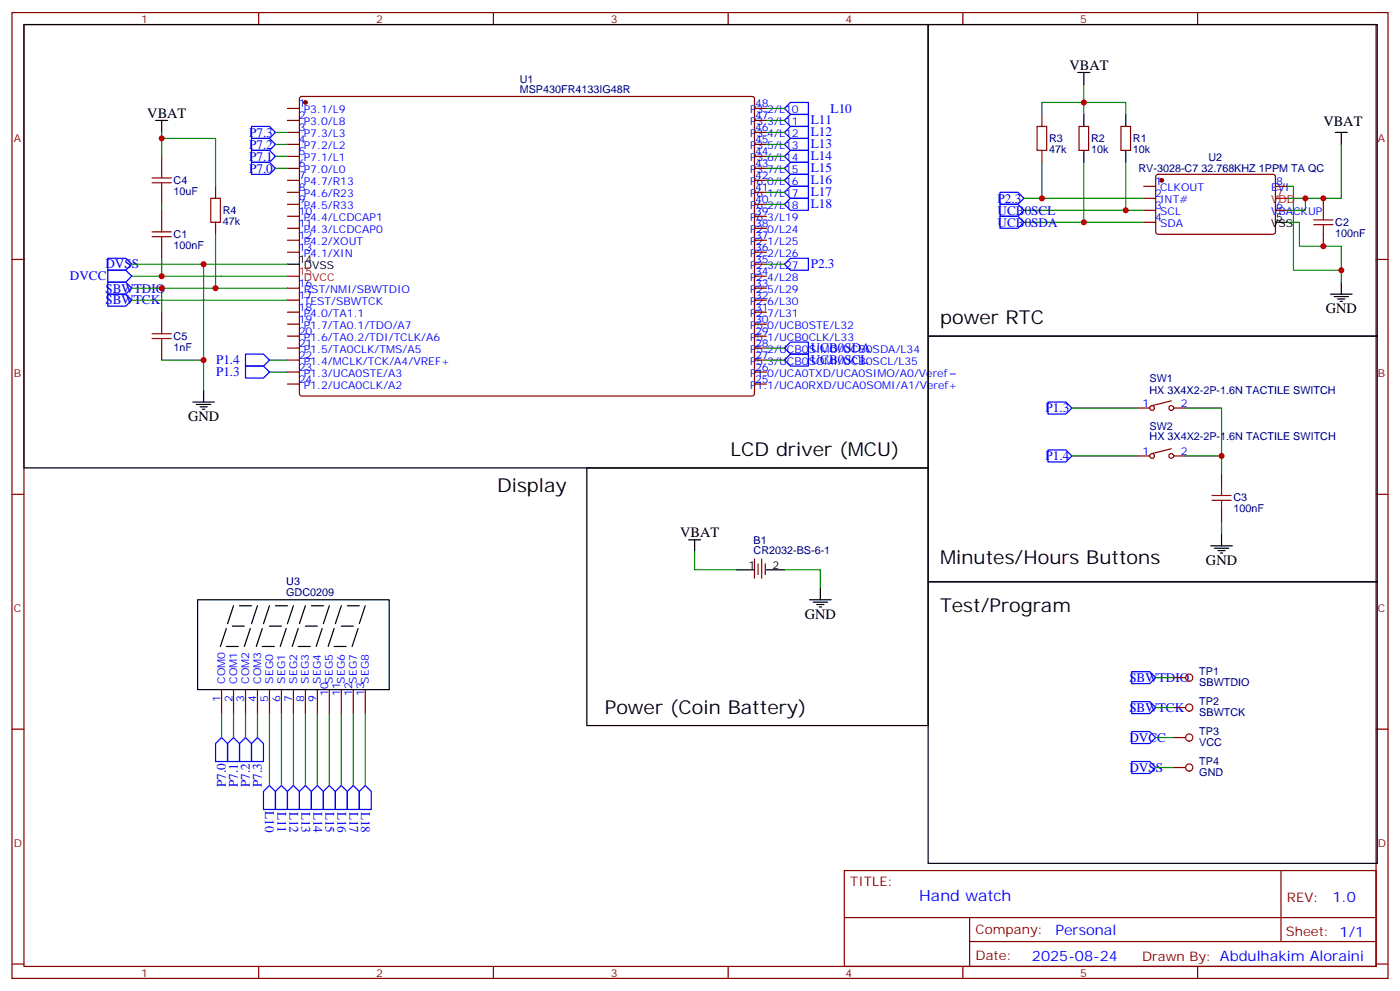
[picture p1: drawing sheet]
<svg xmlns="http://www.w3.org/2000/svg" width="412mm" height="292mm" viewBox="0 0 412 292" stroke-linecap="round" stroke-linejoin="round" font-family="sans-serif">
<g fill="none" stroke="#870000" stroke-width=".35">
<path d="M3.5 3.7h405.4v284.3h-405.4zM7.1 7.2h398.2v277.3h-398.2zM76.2 3.7v3.5M145.3 3.7v3.5M214.5 3.7v3.5M283.6 3.7v3.5M352.8 3.7v3.5M84.7 31.9h3.5M84.7 35.5h3.5M84.7 39h3.5M88.4 28.6l.5-.2 132.9 .1 .4 .6v87.1l-.7 .4-132.9-.1-.4-.6v-86.8zM222.2 31.9h3.6"/>
<path d="M222.2 35.5h3.6M222.2 39h3.6M306.9 33.7v3.5M317.9 37.2h2.8v7.1h-2.8zM330.2 37.2h2.8v7.1h-2.8zM47.6 46v3.6M47.6 56.6v3.5M63.5 54.9v3.5M84.7 42.5h3.5M84.7 46h3.5M84.7 49.6h3.5M84.7 53.1h3.5"/>
<path d="M84.7 56.6h3.5M222.2 42.5h3.6M222.2 46h3.6M222.2 49.6h3.6M222.2 53.1h3.6M222.2 56.6h3.6M306.9 44.3v3.5M336.9 54.9h3.5M336.9 58.4h3.5M340.7 51.5l.4-.2 34.2 .1 .4 .6-.1 16.5-.6 .5-34.1-.1-.5-.6v-16.3zM375.7 54.9h3.5M389.8 58.4v3.5"/>
<path d="M3.5 76.4h3.6M47.6 61.9v3.5M47.6 72.5v3.5M63.5 65.4v3.6M84.7 60.1h3.5M84.7 63.7h3.5M84.7 67.2h3.5M84.7 70.7h3.5M84.7 74.3h3.5M222.2 60.1h3.6M222.2 63.7h3.6M222.2 67.2h3.6"/>
<path d="M222.2 70.7h3.6M222.2 74.3h3.6M222.2 77.8h3.6M336.9 61.9h3.5M336.9 65.4h3.5M375.7 61.9h3.5M389.8 69v3.5M405.3 76.4h3.6M47.6 91.9v3.5M84.7 84.8h3.5M84.7 88.4h3.5M84.7 91.9h3.5"/>
<path d="M84.7 95.4h3.5M84.7 99h3.5M222.2 84.8h3.6M222.2 88.4h3.6M222.2 91.9h3.6M222.2 95.4h3.6M222.2 99h3.6M222.2 81.3h3.6M47.6 102.5v3.5M84.7 102.5h3.5M84.7 106h3.5M84.7 109.5h3.5"/>
<path d="M84.7 113.1h3.5M222.2 102.5h3.6M222.2 106h3.6M222.2 109.5h3.6M222.2 113.1h3.6M345 118l-5.6 1.4M335.1 120.1h3.6M335.1 134.2h3.6M345 132.1l-5.6 1.4M345.7 120.1h3.5M345.7 134.2h3.5M359.8 139.5v3.6"/>
<path d="M3.5 145.5h3.6M359.8 150.1v3.5M405.3 145.5h3.6M222.2 164.6v5.6M223.3 166v3.2M224.4 164.6v5.6M225.4 166v3.2M345.7 199.5h3.5M3.5 214.7h3.6M65.3 203v7.1M68.8 203v7.1M72.3 203v7.1"/>
<path d="M75.8 203v7.1M79.4 203v7.1M82.9 203v7.1M86.4 203v7.1M90 203v7.1M93.5 203v7.1M97 203v7.1M100.5 203v7.1M104.1 203v7.1M107.6 203v7.1M345.7 208.3h3.5M345.7 217.1h3.5"/>
<path d="M405.3 214.7h3.6M345.7 226h3.5M248.7 256.3h156.6v28.2h-156.6zM377.3 256.3v20.9M248.7 270.1h156.5M285.6 277.2h119.6M285.6 270.1v14.2M3.5 283.8h3.6M76.2 284.5v3.5M145.3 284.5v3.5M214.5 284.5v3.5M283.6 284.5v3.5"/>
<path d="M352.8 284.5v3.5M405.3 283.8h3.6"/>
<circle cx="339.4" cy="120.1" r=".71"/>
<circle cx="339.4" cy="134.2" r=".71"/>
<circle cx="345" cy="134.2" r=".71"/>
<circle cx="345" cy="120.1" r=".71"/>
</g>
<g fill="#870000" stroke="#870000" stroke-width=".35">
<circle cx="90" cy="30.2" r=".53"/>
<circle cx="342.2" cy="53.1" r=".53"/>
</g>
<g fill="none" stroke="#000" stroke-width=".35">
<path d="M7.1 7.2h266.3v130.6h-266.3zM273.4 7.2h132.3v91.8h-132.3zM45.9 35.5h3.5M47.6 35.5v3.5M317.5 21.3h3.5M319.3 21.3v3.6M319.3 33.7v3.5M331.6 33.7v3.5M393.3 39h3.6M395.1 39v3.5M319.3 44.3v3.5M331.6 44.3v3.5"/>
<path d="M84.7 77.8h3.5M375.7 65.4h3.5M273.4 99h132.3v72.3h-132.3zM391.9 86.6h6.4M393 87.3h4.2M394.1 88h2.1M394.8 88.7h.7M395.1 83.1v3.5M56.8 118.4h6.3M57.9 119.1h4.2M58.9 119.8h2.1M60 114.8v3.6"/>
<path d="M59.6 120.5h.7M172.9 137.8h100.5v75.8h-100.5zM202.8 158.9h3.6M204.6 158.9v3.6M359.8 157.2v3.5M58.2 176.6h56.5v26.4h-56.5zM68.8 178.3l-1.8 5.3M70.6 178.3h3.5M75.8 178.3l-1.7 5.3M79.4 178.3l-1.8 5.3M81.1 178.3h3.6M86.4 178.3l-1.7 5.3"/>
<path d="M90 178.3l-1.8 5.3M91.7 178.3h3.5M97 178.3l-1.8 5.3M100.5 178.3l-1.7 5.3M102.3 178.3h3.5M107.6 178.3l-1.8 5.3M217 167.7h5.2M225.8 167.7h5.3M238.5 176.6h6.3M239.5 177.3h4.3M240.6 178h2.1M241.3 178.7h.7"/>
<path d="M241.7 173v3.6M273.4 171.3h132.3v82.9h-132.3zM356.7 160.7h6.3M357.7 161.4h4.2M358.8 162.1h2.1M359.5 162.8h.7M66.7 185l-1.8 5.3M66.7 190.3h3.5M68.4 184.3h3.6M73.7 185l-1.7 5.3M77.3 190.3h3.5M77.3 185l-1.8 5.3"/>
<path d="M79.4 184.3h3.5M84.3 185l-1.8 5.3M87.8 190.3h3.6M87.8 185l-1.7 5.3M90 184.3h3.5M94.9 185l-1.8 5.3M98.4 190.3h3.6M98.4 185l-1.7 5.3M100.5 184.3h3.6M105.5 185l-1.8 5.3"/>
</g>
<path d="M375.7 58.4h3.5M84.7 81.3h3.5" fill="none" stroke="#f00" stroke-width=".35"/>
<g fill="none" stroke="#a10000" stroke-width=".35">
<path d="M305.5 37.2h2.8v7.1h-2.8zM44.8 53.8h5.6M44.8 52.4h5.6M47.6 49.6v2.8M47.6 53.8v2.8M62.1 58.4h2.8v7h-2.8zM44.8 68.3h5.6M44.8 69.7h5.6M47.6 65.4v2.9M47.6 69.7v2.8M387 64.7h5.6M387 66.1h5.6"/>
<path d="M389.8 61.9v2.8M389.8 66.1v2.9M44.8 98.2h5.6M44.8 99.7h5.6M47.6 95.4v2.8M47.6 99.7v2.8M357 145.9h5.7M357 147.3h5.7M359.8 143.1v2.8M359.8 147.3v2.8"/>
<circle cx="350.3" cy="199.5" r="1.06"/>
<circle cx="350.3" cy="208.3" r="1.06"/>
<circle cx="350.3" cy="217.1" r="1.06"/>
<circle cx="350.3" cy="226" r="1.06"/>
</g>
<g fill="none" stroke="#008700" stroke-width=".35">
<path d="M47.6 39v7M81.1 39h3.6M225.8 39h5.3M225.8 31.9h5.3M225.8 35.5h5.3M306.9 33.7v-3.5h24.7v3.5M319.3 24.9v8.8M47.6 40.7h15.9v14.2M81.1 42.5h3.6M81.1 46h3.6M81.1 49.6h3.6M225.8 42.5h5.3"/>
<path d="M225.8 46h5.3M225.8 49.6h5.3M225.8 53.1h5.3M225.8 56.6h5.3M301.6 58.4h35.3M306.9 47.8v10.6M319.3 47.8v17.6M331.6 47.8v14.1M379.2 54.9h1.8v24.7h14.1M384.5 58.4v3.5h-5.3M395.1 42.5v15.9h-15.9M38.8 77.8h21.2"/>
<path d="M47.6 76v5.3h37.1M47.6 60.1v1.8M63.5 69v15.8M84.7 77.8h-24.7v37M225.8 60.1h5.3M225.8 77.8h5.3M301.6 61.9h35.3M301.6 65.4h35.3M379.2 65.4h3.6v7.1h12.3v10.6M38.8 81.3h8.8M38.8 84.8h45.9M38.8 88.4h45.9"/>
<path d="M47.6 84.8v7.1M47.6 106h12.4M79.4 106h5.3M79.4 109.5h5.3M225.8 106h5.3M225.8 102.5h5.3M315.7 134.2h19.4M315.7 120.1h19.4M349.2 120.1h10.6v19.4M349.2 134.2h10.6M359.8 153.6v3.6M204.6 162.5v5.2h12.4"/>
<path d="M231.1 167.7h10.6v5.3M340.4 199.5h5.3M65.3 210.1v7M68.8 210.1v7M72.3 210.1v7M75.8 210.1v7M79.4 210.1v21.1M82.9 210.1v21.1M86.4 210.1v21.1M90 210.1v21.1M93.5 210.1v21.1M97 210.1v21.1"/>
<path d="M100.5 210.1v21.1M104.1 210.1v21.1M107.6 210.1v21.1M340.4 208.3h5.3M340.4 217.1h5.3M340.4 226h5.3"/>
</g>
<g fill="none" stroke="#00f" stroke-width=".35">
<path d="M74.1 37.2h5.3l1.7 1.8-1.7 1.7h-5.3zM231.1 31.9l1.7-1.7h5.3v3.5h-5.3zM232.8 33.7h5.3v3.5h-5.3l-1.7-1.7zM232.8 37.2h5.3v3.5h-5.3l-1.7-1.7zM74.1 47.8h5.3l1.7 1.8-1.7 1.7h-5.3zM74.1 44.3h5.3l1.7 1.7-1.7 1.8h-5.3zM74.1 40.7h5.3l1.7 1.8-1.7 1.8h-5.3zM232.8 40.7h5.3v3.6h-5.3l-1.7-1.8zM232.8 44.3h5.3v3.5h-5.3l-1.7-1.8zM232.8 47.8h5.3v3.5h-5.3l-1.7-1.7zM232.8 51.3h5.3v3.6h-5.3l-1.7-1.8zM232.8 54.9h5.3v3.5h-5.3l-1.7-1.8z"/>
<path d="M232.8 58.4h5.3v3.5h-5.3l-1.7-1.8zM294.6 56.6h5.3l1.7 1.8-1.7 1.7h-5.3zM31.7 79.6h5.3l1.8 1.7-1.8 1.8h-5.3zM31.7 76h5.3l1.8 1.8-1.8 1.8h-5.3zM232.8 76h5.3v3.6h-5.3l-1.7-1.8zM294.6 60.1h5.3l1.7 1.8-1.7 1.8h-5.3zM294.6 63.7h5.3l1.7 1.7-1.7 1.8h-5.3zM31.7 83.1h5.3l1.8 1.7-1.8 1.8h-5.3zM31.7 86.6h5.3l1.8 1.8-1.8 1.7h-5.3zM72.3 107.8h5.3l1.8 1.7-1.8 1.8h-5.3zM72.3 104.2h5.3l1.8 1.8-1.8 1.8h-5.3zM232.8 104.2h5.3v3.6h-5.3l-1.7-1.8z"/>
<path d="M232.8 100.7h5.3v3.5h-5.3l-1.7-1.7zM308.7 118.4h5.3l1.7 1.7-1.7 1.8h-5.3zM308.7 132.5h5.3l1.7 1.7-1.7 1.8h-5.3zM333.4 197.7h5.3l1.7 1.8-1.7 1.8h-5.3zM65.3 217.1l1.7 1.8v5.3h-3.5v-5.3zM68.8 217.1l1.8 1.8v5.3h-3.6v-5.3zM72.3 217.1l1.8 1.8v5.3h-3.5v-5.3zM75.8 217.1l1.8 1.8v5.3h-3.5v-5.3zM333.4 206.6h5.3l1.7 1.7-1.7 1.8h-5.3zM333.4 215.4h5.3l1.7 1.7-1.7 1.8h-5.3zM77.6 233l1.8-1.8 1.7 1.8v5.3h-3.5zM81.1 233l1.8-1.8 1.8 1.8v5.3h-3.6z"/>
<path d="M84.7 233l1.7-1.8 1.8 1.8v5.3h-3.5zM88.2 233l1.8-1.8 1.7 1.8v5.3h-3.5zM91.7 233l1.8-1.8 1.7 1.8v5.3h-3.5zM95.2 233l1.8-1.8 1.8 1.8v5.3h-3.6zM98.8 233l1.7-1.8 1.8 1.8v5.3h-3.5zM102.3 233l1.8-1.8 1.7 1.8v5.3h-3.5zM105.8 233l1.8-1.8 1.8 1.8v5.3h-3.6zM333.4 224.2h5.3l1.7 1.8-1.7 1.7h-5.3z"/>
</g>
<g fill="#c00">
<circle cx="359.8" cy="134.2" r=".88"/>
<circle cx="331.6" cy="61.9" r=".88"/>
<circle cx="389.8" cy="58.4" r=".88"/>
<circle cx="389.8" cy="72.5" r=".88"/>
<circle cx="384.5" cy="58.4" r=".88"/>
<circle cx="319.3" cy="65.4" r=".88"/>
<circle cx="319.3" cy="30.2" r=".88"/>
<circle cx="306.9" cy="58.4" r=".88"/>
<circle cx="395.1" cy="79.6" r=".88"/>
<circle cx="47.6" cy="81.3" r=".88"/>
<circle cx="60" cy="77.8" r=".88"/>
<circle cx="63.5" cy="84.8" r=".88"/>
<circle cx="47.6" cy="40.7" r=".88"/>
<circle cx="60" cy="106" r=".88"/>
<circle cx="47.6" cy="84.8" r=".88"/>
</g>
<g font-size="5.6">
<text x="276.9" y="95.4">power RTC</text>
<text x="215.2" y="134.2">LCD driver (MCU)</text>
<text x="146.4" y="144.8">Display</text>
<text x="276.9" y="166">Minutes/Hours Buttons</text>
<text x="276.9" y="180.1">Test/Program</text>
<text x="178.2" y="210.1">Power (Coin Battery)</text>
</g>
<text font-size="4.6" fill="#00f" x="270.8" y="265.3">Hand watch</text>
<g font-size="4.2">
<text x="315" y="20.6">VBAT</text>
<text x="43.4" y="34.7">VBAT</text>
<text x="389.8" y="37.2">VBAT</text>
<text x="390.5" y="92.3">GND</text>
<text x="55.4" y="124">GND</text>
<text x="200.4" y="158.2">VBAT</text>
<text x="355.2" y="166.3">GND</text>
<text x="237.1" y="182.2">GND</text>
</g>
<g font-size="4.2" fill="#00f">
<text x="392.5" y="265.6">1.0</text>
<text x="310.9" y="275.1">Personal</text>
<text x="304" y="282.9">2025-08-24</text>
</g>
<g font-size="3.9" fill="#00f">
<text x="244.7" y="33.2">L10</text>
<text x="73.4" y="40.3">P7.3</text>
<text x="238.8" y="36.6">L11</text>
<text x="238.8" y="40.1">L12</text>
<text x="73.4" y="47.3">P7.1</text>
<text x="73.4" y="43.8">P7.2</text>
<text x="238.8" y="43.7">L13</text>
<text x="238.8" y="47.2">L14</text>
<text x="73.4" y="50.8">P7.0</text>
<text x="238.8" y="50.7">L15</text>
<text x="238.8" y="54.3">L16</text>
<text x="238.8" y="57.8">L17</text>
<text x="293.9" y="59.6">P2.3</text>
<text x="238.8" y="61.3">L18</text>
<text x="293.9" y="63.2">UCB0SCL</text>
<text x="293.9" y="66.7">UCB0SDA</text>
<text x="20.6" y="82.6">DVCC</text>
<text x="31" y="79">DVSS</text>
<text x="238.8" y="79">P2.3</text>
<text x="31" y="86.1">SBWTDIO</text>
<text x="31" y="89.6">SBWTCK</text>
<text x="63.6" y="107.3">P1.4</text>
<text x="238.8" y="107.3">UCB0SCL</text>
<text x="238.8" y="103.7">UCB0SDA</text>
<text x="63.6" y="110.8">P1.3</text>
<text x="308" y="121.4">P1.3</text>
<text x="308" y="135.5">P1.4</text>
<text x="332.7" y="200.8">SBWTDIO</text>
<text x="332.7" y="209.6">SBWTCK</text>
<text x="332.7" y="218.4">DVCC</text>
<text x="332.7" y="227.2">DVSS</text>
<text x="66.5" y="231.7" transform="rotate(-90 66.5 231.7)">P7.0</text>
<text x="70.1" y="231.7" transform="rotate(-90 70.1 231.7)">P7.1</text>
<text x="73.6" y="231.7" transform="rotate(-90 73.6 231.7)">P7.2</text>
<text x="77.1" y="231.7" transform="rotate(-90 77.1 231.7)">P7.3</text>
<text x="78.1" y="238.8" transform="rotate(90 78.1 238.8)">L10</text>
<text x="81.7" y="239" transform="rotate(90 81.7 239)">L11</text>
<text x="85.3" y="239" transform="rotate(90 85.3 239)">L12</text>
<text x="88.8" y="239" transform="rotate(90 88.8 239)">L13</text>
<text x="92.3" y="239" transform="rotate(90 92.3 239)">L14</text>
<text x="95.8" y="239" transform="rotate(90 95.8 239)">L15</text>
<text x="99.4" y="239" transform="rotate(90 99.4 239)">L16</text>
<text x="102.9" y="239" transform="rotate(90 102.9 239)">L17</text>
<text x="106.4" y="239" transform="rotate(90 106.4 239)">L18</text>
</g>
<g font-size="3.9" fill="#800">
<text x="250.5" y="260.9">TITLE:</text>
<text x="379.1" y="265.6">REV:</text>
<text x="287.4" y="275.1">Company:</text>
<text x="378.7" y="275.7">Sheet: 1/1</text>
<text x="287.4" y="282.8">Date:</text>
<text x="336.4" y="282.8">Drawn By: Abdulhakim Aloraini</text>
</g>
<g font-size="3.2" fill="#800">
<text x="41.6" y="6.7">1</text>
<text x="110.8" y="6.7">2</text>
<text x="179.9" y="6.7">3</text>
<text x="249.1" y="6.7">4</text>
<text x="318.2" y="6.7">5</text>
<text x="4.1" y="41.8">A</text>
<text x="405.9" y="41.8">A</text>
<text x="4.1" y="110.9">B</text>
<text x="405.9" y="110.9">B</text>
<text x="4.1" y="180.1">C</text>
<text x="405.9" y="180.1">C</text>
<text x="4.1" y="249.2">D</text>
<text x="405.9" y="249.2">D</text>
<text x="41.6" y="287.5">1</text>
<text x="110.8" y="287.5">2</text>
<text x="179.9" y="287.5">3</text>
<text x="249.1" y="287.5">4</text>
<text x="318.2" y="287.5">5</text>
</g>
<g font-size="3.2" fill="#000080">
<text x="153.1" y="27.3">MSP430FR4133IG48R</text>
<text x="153.1" y="24.3">U1</text>
<text x="309" y="41.9">R3</text>
<text x="321.4" y="41.9">R2</text>
<text x="333.7" y="41.9">R1</text>
<text x="309" y="45">47k</text>
<text x="321.4" y="45.1">10k</text>
<text x="333.7" y="45.1">10k</text>
<text x="356" y="47.3">U2</text>
<text x="335.4" y="50.7">RV-3028-C7 32.768KHZ 1PPM TA QC</text>
<text x="51.2" y="57.3">10uF</text>
<text x="51.2" y="54.2">C4</text>
<text x="65.6" y="63.1">R4</text>
<text x="51.2" y="70">C1</text>
<text x="65.6" y="66.1">47k</text>
<text x="393.3" y="69.9">100nF</text>
<text x="393.3" y="66.6">C2</text>
<text x="51.2" y="73.2">100nF</text>
<text x="51.2" y="100.1">C5</text>
<text x="51.2" y="103.3">1nF</text>
<text x="338.6" y="112.6">SW1</text>
<text x="338.6" y="116">HX 3X4X2-2P-1.6N TACTILE SWITCH</text>
<text x="338.6" y="129.7">HX 3X4X2-2P-1.6N TACTILE SWITCH</text>
<text x="338.6" y="126.7">SW2</text>
<text x="363.4" y="147.6">C3</text>
<text x="363.4" y="150.8">100nF</text>
<text x="222" y="160.2">B1</text>
<text x="222" y="163.2">CR2032-BS-6-1</text>
<text x="84.3" y="172.3">U3</text>
<text x="84.3" y="175.5">GDC0209</text>
<text x="353.3" y="202">SBWTDIO</text>
<text x="353.3" y="198.9">TP1</text>
<text x="353.3" y="207.7">TP2</text>
<text x="353.3" y="210.9">SBWTCK</text>
<text x="353.3" y="219.7">VCC</text>
<text x="353.3" y="216.5">TP3</text>
<text x="353.3" y="225.3">TP4</text>
<text x="353.3" y="228.5">GND</text>
</g>
<g font-size="3.2" fill="#00f">
<text x="88" y="31.6">1</text>
<text x="88" y="35.1">2</text>
<text x="89.5" y="33.3">P3.1/L9</text>
<text x="220.9" y="33.3">P3.2/L10</text>
<text x="222.4" y="35.1">47</text>
<text x="222.4" y="31.6">48</text>
<text x="88" y="38.6">3</text>
<text x="89.5" y="36.9">P3.0/L8</text>
<text x="89.5" y="40.4">P7.3/L3</text>
<text x="220.9" y="40.4">P3.4/L12</text>
<text x="220.9" y="36.9">P3.3/L11</text>
<text x="222.4" y="38.6">46</text>
<text x="88" y="42.2">4</text>
<text x="88" y="45.7">5</text>
<text x="89.5" y="43.9">P7.2/L2</text>
<text x="89.5" y="47.4">P7.1/L1</text>
<text x="220.9" y="47.4">P3.6/L14</text>
<text x="220.9" y="43.9">P3.5/L13</text>
<text x="222.4" y="45.7">44</text>
<text x="222.4" y="42.2">45</text>
<text x="88" y="49.2">6</text>
<text x="88" y="52.7">7</text>
<text x="89.5" y="51">P7.0/L0</text>
<text x="220.9" y="51">P3.7/L15</text>
<text x="222.4" y="52.7">42</text>
<text x="222.4" y="49.2">43</text>
<text x="88" y="56.3">8</text>
<text x="88" y="59.8">9</text>
<text x="89.5" y="54.5">P4.7/R13</text>
<text x="89.5" y="58">P4.6/R23</text>
<text x="220.9" y="58">P6.1/L17</text>
<text x="220.9" y="54.5">P6.0/L16</text>
<text x="222.4" y="59.8">40</text>
<text x="222.4" y="56.3">41</text>
<text x="340.3" y="54.5">1</text>
<text x="340.3" y="58">2</text>
<text x="341.7" y="56.3">CLKOUT</text>
<text x="341.7" y="59.8">INT#</text>
<text x="374.4" y="56.3">EVI</text>
<text x="375.9" y="54.5">8</text>
<text x="88" y="63.3">10</text>
<text x="89.5" y="61.6">P4.5/R33</text>
<text x="89.5" y="65.1">P4.4/LCDCAP1</text>
<text x="220.9" y="65.1">P6.3/L19</text>
<text x="220.9" y="61.6">P6.2/L18</text>
<text x="222.4" y="63.3">39</text>
<text x="340.3" y="61.6">3</text>
<text x="340.3" y="65.1">4</text>
<text x="341.7" y="63.3">SCL</text>
<text x="374.4" y="63.3">VBACKUP</text>
<text x="375.9" y="61.6">6</text>
<text x="88" y="66.9">11</text>
<text x="88" y="70.4">12</text>
<text x="89.5" y="68.6">P4.3/LCDCAP0</text>
<text x="220.9" y="68.6">P2.0/L24</text>
<text x="222.4" y="70.4">37</text>
<text x="222.4" y="66.9">38</text>
<text x="341.7" y="66.9">SDA</text>
<text x="88" y="73.9">13</text>
<text x="89.5" y="72.1">P4.2/XOUT</text>
<text x="89.5" y="75.7">P4.1/XIN</text>
<text x="220.9" y="75.7">P2.2/L26</text>
<text x="220.9" y="72.1">P2.1/L25</text>
<text x="222.4" y="77.4">35</text>
<text x="222.4" y="73.9">36</text>
<text x="220.9" y="82.7">P2.4/L28</text>
<text x="220.9" y="79.2">P2.3/L27</text>
<text x="222.4" y="81">34</text>
<text x="88" y="84.5">16</text>
<text x="88" y="88">17</text>
<text x="89.5" y="86.3">RST/NMI/SBWTDIO</text>
<text x="89.5" y="89.8">TEST/SBWTCK</text>
<text x="220.9" y="89.8">P2.6/L30</text>
<text x="220.9" y="86.3">P2.5/L29</text>
<text x="222.4" y="88">32</text>
<text x="222.4" y="84.5">33</text>
<text x="88" y="91.5">18</text>
<text x="88" y="95.1">19</text>
<text x="89.5" y="93.3">P4.0/TA1.1</text>
<text x="220.9" y="93.3">P2.7/L31</text>
<text x="222.4" y="95.1">30</text>
<text x="222.4" y="91.5">31</text>
<text x="88" y="98.6">20</text>
<text x="89.5" y="96.8">P1.7/TA0.1/TDO/A7</text>
<text x="89.5" y="100.4">P1.6/TA0.2/TDI/TCLK/A6</text>
<text x="220.9" y="100.4">P5.1/UCB0CLK/L33</text>
<text x="220.9" y="96.8">P5.0/UCB0STE/L32</text>
<text x="222.4" y="98.6">29</text>
<text x="88" y="102.1">21</text>
<text x="88" y="105.7">22</text>
<text x="89.5" y="103.9">P1.5/TA0CLK/TMS/A5</text>
<text x="89.5" y="107.4">P1.4/MCLK/TCK/A4/VREF+</text>
<text x="220.9" y="107.4">P5.3/UCB0SOMI/UCB0SCL/L35</text>
<text x="220.9" y="103.9">P5.2/UCB0SIMO/UCB0SDA/L34</text>
<text x="222.4" y="105.7">27</text>
<text x="222.4" y="102.1">28</text>
<text x="88" y="109.2">23</text>
<text x="88" y="112.7">24</text>
<text x="89.5" y="110.9">P1.3/UCA0STE/A3</text>
<text x="220.9" y="110.9">P1.0/UCA0TXD/UCA0SIMO/A0/Veref</text>
<text x="222.4" y="112.7">25</text>
<text x="222.4" y="109.2">26</text>
<text x="89.5" y="114.5">P1.2/UCA0CLK/A2</text>
<text x="220.9" y="114.5">P1.1/UCA0RXD/UCA0SOMI/A1/Veref+</text>
<text x="336.5" y="119.8">1</text>
<text x="347.8" y="119.8">2</text>
<text x="336.5" y="133.9">1</text>
<text x="347.8" y="133.9">2</text>
<text x="66.3" y="201.3" transform="rotate(-90 66.3 201.3)">COM0</text>
<text x="69.8" y="201.3" transform="rotate(-90 69.8 201.3)">COM1</text>
<text x="73.4" y="201.3" transform="rotate(-90 73.4 201.3)">COM2</text>
<text x="76.9" y="201.3" transform="rotate(-90 76.9 201.3)">COM3</text>
<text x="80.4" y="201.3" transform="rotate(-90 80.4 201.3)">SEG0</text>
<text x="84" y="201.3" transform="rotate(-90 84 201.3)">SEG1</text>
<text x="87.5" y="201.3" transform="rotate(-90 87.5 201.3)">SEG2</text>
<text x="91" y="201.3" transform="rotate(-90 91 201.3)">SEG3</text>
<text x="94.5" y="201.3" transform="rotate(-90 94.5 201.3)">SEG4</text>
<text x="98.1" y="201.3" transform="rotate(-90 98.1 201.3)">SEG5</text>
<text x="101.6" y="201.3" transform="rotate(-90 101.6 201.3)">SEG6</text>
<text x="105.1" y="201.3" transform="rotate(-90 105.1 201.3)">SEG7</text>
<text x="108.7" y="201.3" transform="rotate(-90 108.7 201.3)">SEG8</text>
<text x="64.9" y="206.6" transform="rotate(-90 64.9 206.6)">1</text>
<text x="68.4" y="206.6" transform="rotate(-90 68.4 206.6)">2</text>
<text x="72" y="206.6" transform="rotate(-90 72 206.6)">3</text>
<text x="75.5" y="206.6" transform="rotate(-90 75.5 206.6)">4</text>
<text x="79" y="206.6" transform="rotate(-90 79 206.6)">5</text>
<text x="82.5" y="206.6" transform="rotate(-90 82.5 206.6)">6</text>
<text x="86.1" y="206.6" transform="rotate(-90 86.1 206.6)">7</text>
<text x="89.6" y="206.6" transform="rotate(-90 89.6 206.6)">8</text>
<text x="93.1" y="206.6" transform="rotate(-90 93.1 206.6)">9</text>
<text x="96.7" y="204.8" transform="rotate(-90 96.7 204.8)">10</text>
<text x="100.2" y="204.8" transform="rotate(-90 100.2 204.8)">11</text>
<text x="103.7" y="204.8" transform="rotate(-90 103.7 204.8)">12</text>
<text x="107.2" y="204.8" transform="rotate(-90 107.2 204.8)">13</text>
</g>
<g font-size="3.2" fill="#f00">
<text x="374.4" y="59.8">VDD</text>
<text x="375.9" y="58">7</text>
<text x="88" y="81">15</text>
<text x="89.5" y="82.7">DVCC</text>
</g>
<g font-size="3.2">
<text x="375.9" y="65.1">5</text>
<text x="374.4" y="66.9">VSS</text>
<text x="88" y="77.4">14</text>
<text x="89.5" y="79.2">DVSS</text>
<text x="220.5" y="167.4">1</text>
<text x="227.5" y="167.4">2</text>
</g>
</svg>
